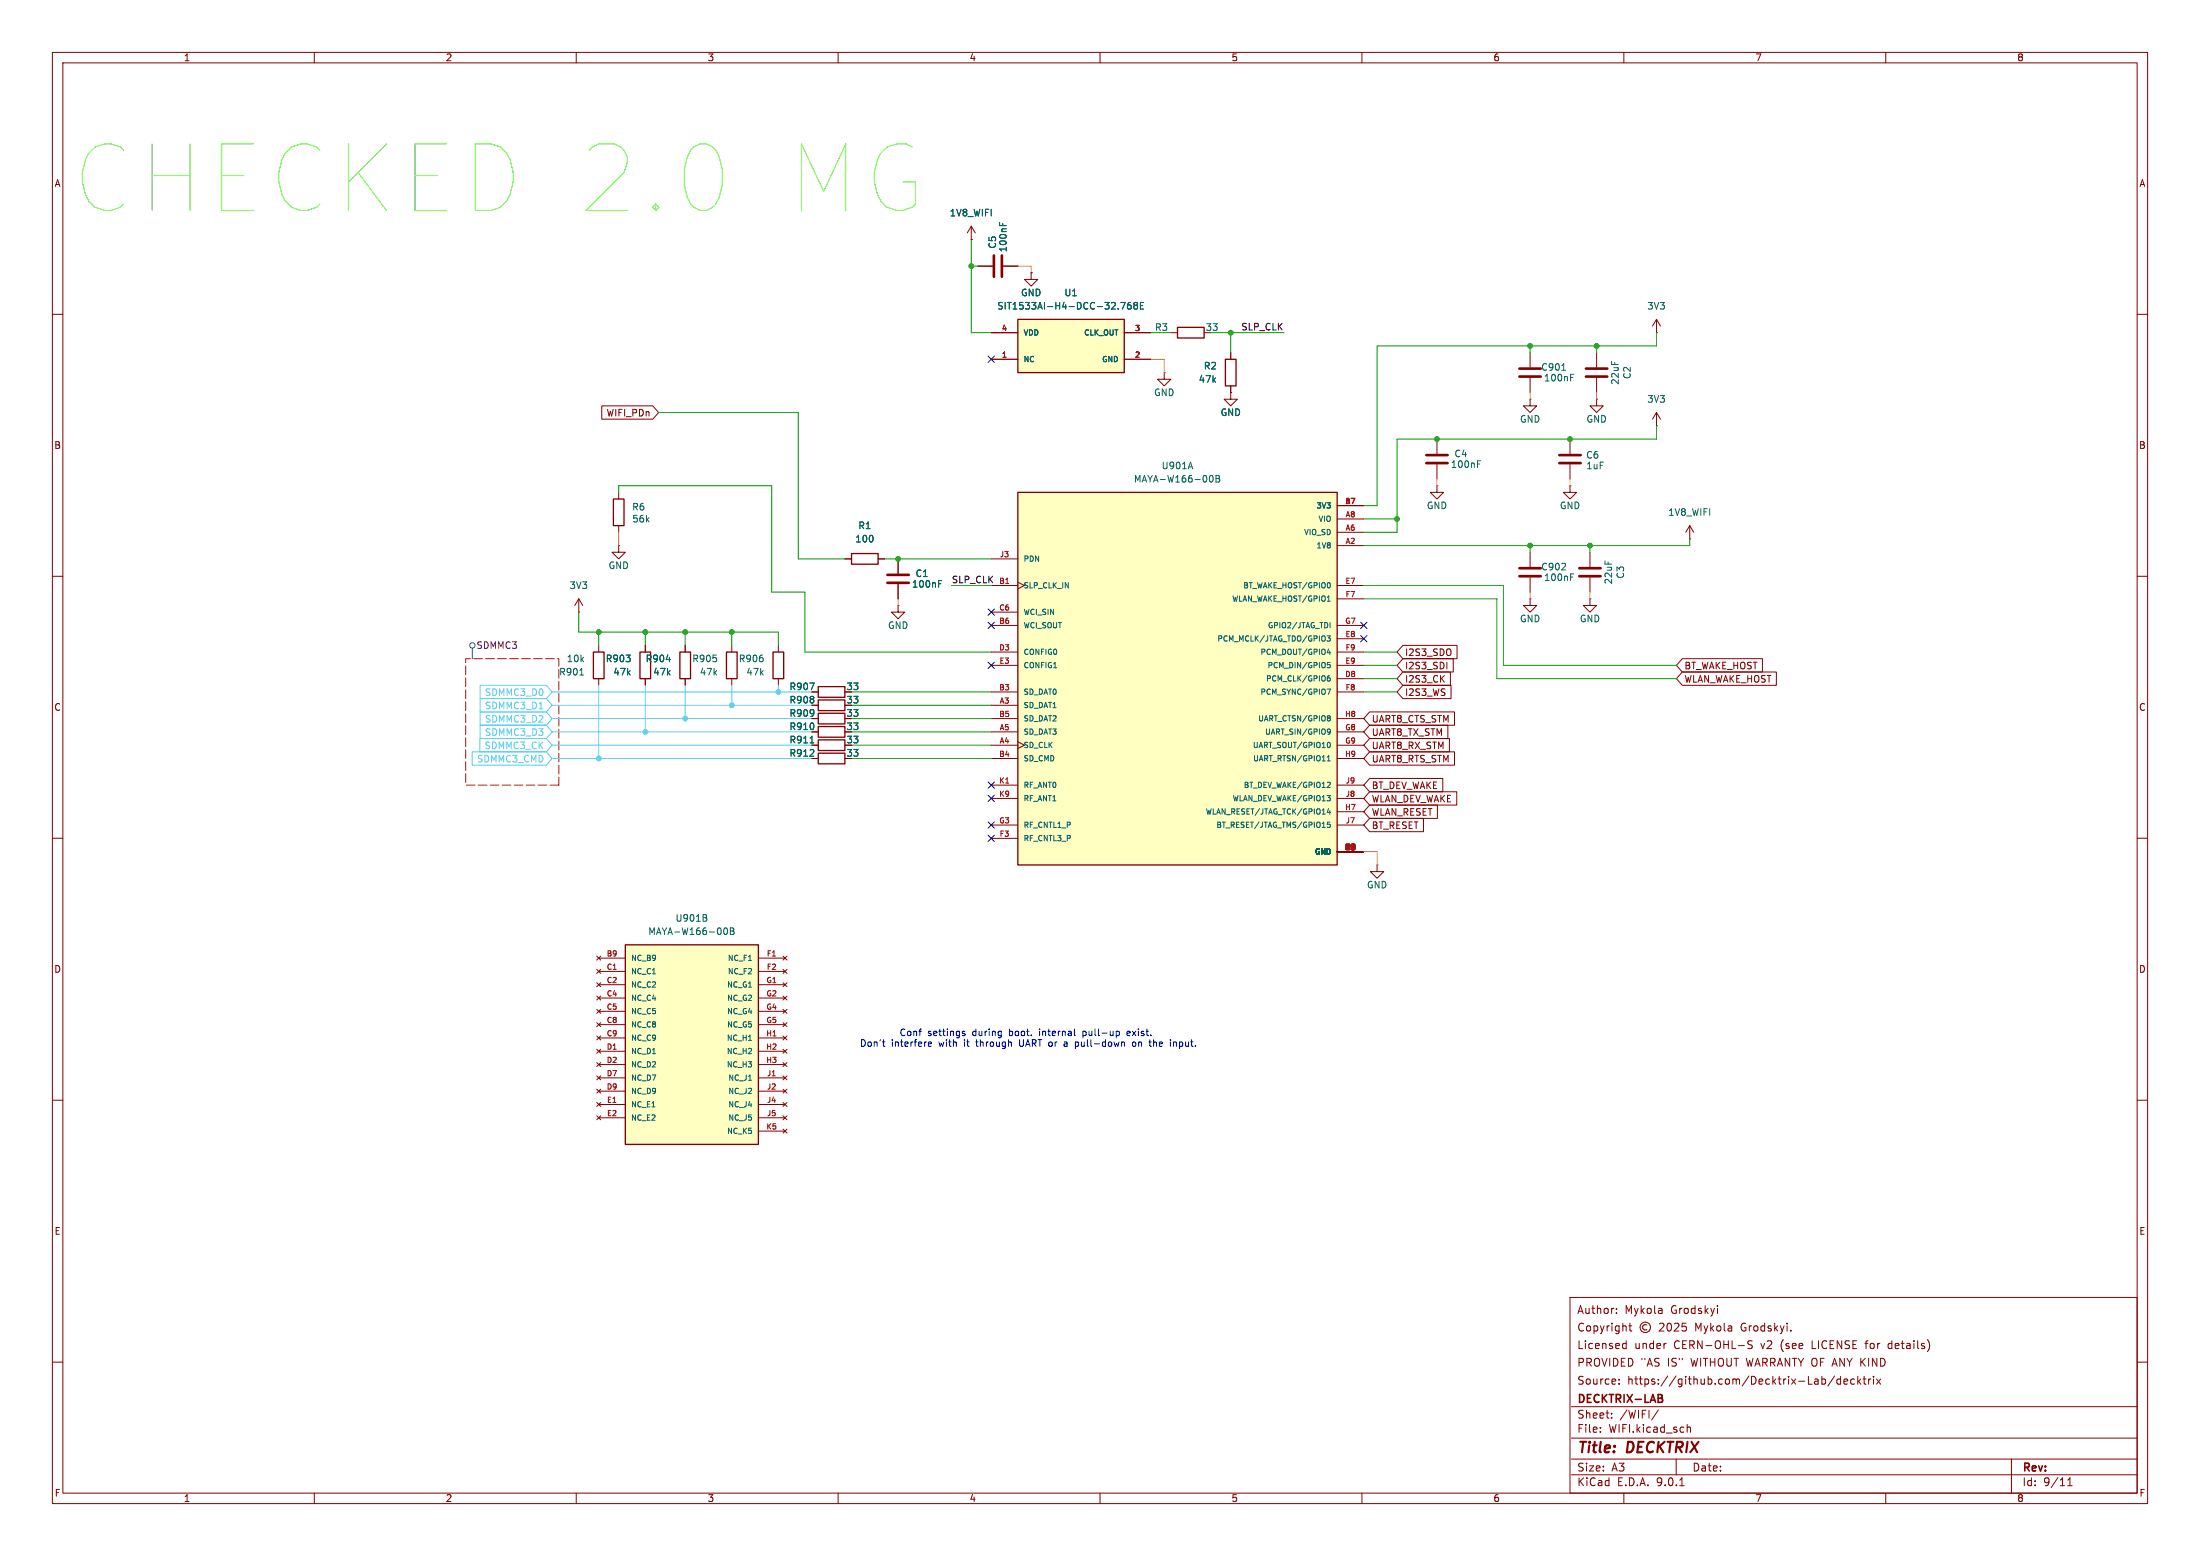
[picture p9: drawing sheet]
<svg xmlns="http://www.w3.org/2000/svg" width="420mm" height="297mm" viewBox="0 0 420 297" stroke-linecap="round" stroke-linejoin="round" font-family="sans-serif">
<g fill="none" stroke="#840000" stroke-width=".19">
<path d="M10 10h400v277h-400zM12 12h396v273h-396zM60 10v2M110 10v2M160 10v2M210 10v2M260 10v2M310 10v2M360 10v2M185.4 45.7h.1M185.4 43.2l-.7 1.3M185.4 43.2l.8 1.3"/>
<path d="M185.4 43.2v2.5M186.7 50.8h2.8M191.5 50.8h2.8M10 60h2M223.5 63.5h1.3M234.9 67.3v1.3M234.9 73.7v1.2M408 60h2M10 110h2M110.5 116.8h.1M110.5 114.3l-.8 1.3M110.5 114.3l.8 1.3"/>
<path d="M110.5 114.3v2.5M171.4 106.7v2.8M171.4 111.5v2.8M408 110h2M130.8 123.2v1.3M130.8 129.5v1.3M154.9 139.7h1.3M154.9 134.6h1.3M154.9 132.1h1.3M154.9 137.2h1.3M10 160h2M154.9 144.8h1.3"/>
<path d="M154.9 142.2h1.3M408 160h2M10 210h2M408 210h2M299.7 247.6h108.3v37.4h-108.3zM308.6 250.6v.1M308.6 249.8v.1M309.9 257.3h.5M309.9 256.5h.5M310.4 255.9v1.5M310.9 253.1h.6M311.2 252.6v1.3l.3 .2"/>
<path d="M314.4 252.9a.52 .52 0 0 0-.8 .5 .52 .52 0 0 0 .8 .4M316.8 252.7l.6-.1 .2 .1 .1 .3-1 1.1h1M317.9 256.4h.2M318.4 252.7l.2-.1a.8 .8 0 0 1 .5 .7 .8 .8 0 0 1-.5 .8l-.2-.2-.2-.4zM319.7 252.7l.5-.1 .2 .1 .1 .3-.9 1.1h.9M321.9 252.6h-.7l-.1 .7 .2-.2 .5 .1 .1 .2v.5l-.2 .2-.6-.2M327.9 249.2v.2M327.9 249.7v1M334.5 256l-.6-.1-.2 .2v.4l.7 .3 .1 .3-.3 .3-.5-.1M360.5 256.6v.7M10 260h2M300 278.5h108"/>
<path d="M300 274.5h108M300 268.5h108M305.5 273.2v.2M305.5 272.5v.1M307.7 270.5v.2M307.7 269.8v.1M309.1 263.3v.1M309.1 264.1v.1M316.6 269.1l-1.3 1.9M320 278.5v3M322.1 271.9v1.5M322.1 272.5l.2-.1 .4 .1v.9"/>
<path d="M347.8 263.3l.4-.1 .3 .3-.1 .6h-.6M350.2 262.6l-1.3 2M351.4 263.3l-.5-.1-.2 .3 .1 .6h.6M351.4 262.7v1.5M352 263.7l.7-.1v-.3l-.5-.1-.2 .2 .1 .7h.6M354 263.3l-.4-.1-.3 .3 .1 .6h.6M354.7 262.7v1.5M354.8 263.6l.4 .6M355.2 263.2l-.5 .6M355.7 263.2h.5M355.9 262.7v1.3l.3 .2M356.7 263.2v1"/>
<path d="M357.2 263.2l-.3 .1-.2 .2M357.7 262.7v.2M357.7 263.2v1M358.2 263.2l.8 1M359 263.2l-.8 1M384 278.5v6.5M408 260h2M60 285v2M110 285v2M160 285v2M210 285v2M260 285v2"/>
<path d="M300 281.5h108M310 285v2M320.7 283.6h.8M360 285v2M394.7 283.6h.9M394.7 282.5l.5-.4v1.5"/>
<circle cx="314.1" cy="253.4" r="1"/>
</g>
<path d="M317.3 267l.1 .2-.1 .4M317.3 266.3v.5" fill="none" stroke="#840000" stroke-width=".3"/>
<path d="M224.8 62.5h5.1v2h-5.1zM233.9 68.6h2.1v5.1h-2.1zM129.8 124.5h2v5h-2zM156.2 138.7h5.1v2h-5.1zM156.2 133.6h5.1v2h-5.1zM156.2 131.1h5.1v2h-5.1zM156.2 136.1h5.1v2.1h-5.1zM156.2 143.8h5.1v2h-5.1zM156.2 141.2h5.1v2.1h-5.1z" fill="none" stroke="#840000" stroke-width=".25"/>
<path d="M190.8 42.5v.6M191.4 42.6v.5M179.2 111.4h.4M179.2 110.8h.6M127.2 125.9h.8M154.6 130.4h.8l-.5 1.2M154.6 141.8h.8" fill="none" stroke="#006464" stroke-width=".19"/>
<path d="M189.7 48.8v4M191.3 48.8v4M169.4 109.7h4.1M169.4 111.3h4.1" fill="none" stroke="#840000" stroke-width=".51"/>
<path d="M194.3 94h61v71.1h-61z" fill="#ffffc2"/>
<path d="M117.1 95.3h2v5h-2zM194.3 94h61v71.1h-61zM162.6 105.7h5v2h-5z" fill="none" stroke="#840000" stroke-width=".25"/>
<g fill="none" stroke="#840000" stroke-width=".19">
<path d="M222.2 71.1v1.3h1.3l-1.3 1.3-1.2-1.3h1.2M222.2 71.1h.1M234.9 74.9v1.3h1.3l-1.3 1.3-1.2-1.3h1.2M234.9 74.9h.1M292.1 76.2v1.3h1.3l-1.3 1.2-1.3-1.2h1.3M292.1 76.2h.1M292.1 67.3v2.8M292.1 72.1v2.8M304.8 76.2v1.3h1.3l-1.3 1.2-1.3-1.2h1.3M304.8 76.2h.1M304.8 67.3v2.8M304.8 72.1v2.8"/>
<path d="M316.2 63.5h.1M316.2 61l-.7 1.2M316.2 61l.8 1.2M316.2 61v2.5M316.2 78.7v2.6M316.2 78.7l-.7 1.3M316.2 78.7l.8 1.3M118.1 94v1.3M255.3 96.5h5M255.3 99.1h5M274.3 92.7v1.3h1.3l-1.3 1.3-1.3-1.3h1.3M274.3 92.7h.1"/>
<path d="M274.3 83.8v2.8M274.3 88.6v2.8M299.7 92.7v1.3h1.3l-1.3 1.3-1.3-1.3h1.3M299.7 92.7h.1M299.7 83.8v2.8M299.7 88.6v2.8M316.2 81.3h.1M118.1 104.1v1.3h1.3l-1.3 1.3-1.3-1.3h1.3M118.1 104.1h.1M118.1 100.3v1.3M161.3 106.7h1.3M167.6 106.7h1.3"/>
<path d="M171.4 115.6v1.2h1.3l-1.3 1.3-1.2-1.3h1.2M171.4 115.6h.1M189.2 106.7h5.1M189.2 111.8h5.1M189.2 116.8h5.1M189.2 119.4h5.1M194.3 111.1l1.3 .7-1.3 .6M255.3 111.8h5M255.3 119.4h5M255.3 101.6h5M255.3 104.1h5M255.3 114.3h5"/>
<path d="M292.1 114.3v1.3h1.3l-1.3 1.2-1.3-1.2h1.3M292.1 114.3h.1M303.5 114.3v1.3h1.3l-1.3 1.2-1.2-1.2h1.2M303.5 114.3h.1M303.5 105.4v2.8M303.5 110.2v2.8M322.6 102.9h.1M322.6 100.3l-.8 1.3M322.6 100.3l.7 1.3M322.6 100.3v2.6M189.2 124.5h5.1M189.2 127h5.1"/>
<path d="M189.2 132.1h5.1M189.2 134.6h5.1M189.2 137.2h5.1M189.2 139.7h5.1M255.3 124.5h5M255.3 127h5M255.3 132.1h5M255.3 137.2h5M255.3 139.7h5M255.3 121.9h5M255.3 129.5h5M189.2 142.2h5.1"/>
<path d="M189.2 144.8h5.1M189.2 149.9h5.1M189.2 152.4h5.1M189.2 157.5h5.1M194.3 141.6l1.3 .6-1.3 .7M255.3 142.2h5M255.3 144.8h5M255.3 149.9h5M255.3 152.4h5M255.3 157.5h5M255.3 154.9h5M189.2 160h5.1"/>
<path d="M255.3 162.6h5M262.9 165.1v1.3h1.3l-1.3 1.2-1.3-1.2h1.3M262.9 165.1h.1"/>
</g>
<g fill="none" stroke="#006464" stroke-width=".19">
<path d="M298.2 70.7h.7M299.8 72.1h.5M299.8 71.4h.6M227.3 88.2l.4 1.3M230.9 91.2l.3-.5a.68 .68 0 0 1 .4 .7 .68 .68 0 0 1-.4 .6l-.3-.5M232.1 90.7h.5l.2 .3-.2 .4 .2 .1 .1 .3-.3 .2h-.5zM232.1 91.4h.5M282.1 88.6h.4M282.1 88h.6M253.4 114.8h.6M253.8 111.3l.2 .3-.2 .6M253.9 118.8v1"/>
<path d="M253.3 121.4h.7l-.4 .4h.3v.5l-.1 .1-.5-.1M253.3 131.5h.7l-.4 1M253.4 129.6l.2-.2 .4 .2v.2l-.2 .2-.4-.2M253.5 139.2l.3-.1 .2 .2-.1 .6-.1 .2-.3 .1M253.6 136.6l.4 .2-.2 .2M253.6 137h.2M253.6 123.9l-.2 .7h.6M253.8 137l.2 .4-.4 .2M253.9 124.2v.7M253.9 129h-.3l-.2 .4M253.9 126.4h-.5v.5h.5v.5l-.1 .1-.4-.1M254 139.6l-.2 .2-.3-.1"/>
<path d="M253.3 151.8h.7l-.4 .4M253.4 145.2h.6M253.4 144.5l.3-.3v1M253.5 141.7h.1a.54 .54 0 0 1 .4 .5 .54 .54 0 0 1-.4 .5h-.1M253.5 149.3l.4 .1 .1 .2-.7 .7h.7M253.6 154.3l-.2 .8h.6M253.9 152.3l.1 .1-.1 .4M253.9 154.7v.7M253.9 156.9h-.5v.5h.5v.4l-.1 .1-.4-.1"/>
</g>
<path d="M290.1 70.4h4M290.1 71.9h4M302.8 70.4h4M302.8 71.9h4M272.3 88.4h4.1M272.3 86.9h4.1M297.7 88.4h4.1M297.7 86.9h4.1M301.5 108.5h4.1M301.5 110h4.1" fill="none" stroke="#840000" stroke-width=".51"/>
<path d="M194.3 61h20.3v10.1h-20.3z" fill="#ffffc2"/>
<path d="M194.3 61h20.3v10.1h-20.3zM113.3 124.5h2v5h-2zM122.2 124.5h2v5h-2z" fill="none" stroke="#840000" stroke-width=".25"/>
<path d="M196.8 52.1v1.2h1.3l-1.3 1.3-1.2-1.3h1.2M196.8 52.1h.1M189.2 63.5h5.1M189.2 68.6h5.1M214.6 63.5h5.1M214.6 68.6h5.1M292.1 105.4v2.8M292.1 110.2v2.8M114.3 123.2v1.3M114.3 129.5v1.3M123.2 123.2v1.3M123.2 129.5v1.3" fill="none" stroke="#840000" stroke-width=".19"/>
<path d="M214 57.7h.8l-.5 1.3M215.8 57.7l-.3 .1a.86 .86 0 0 0 0 1.2l.4-.1 .1-.4-.3-.3-.3 .1-.2 .2M216.7 58.3l-.3-.3 .3-.3h.2l.3 .3-.3 .3M216.7 58.3l-.3 .2 .1 .4 .2 .1 .3-.1 .2-.1v-.3l-.3-.2M216.7 58.3h.2M217.7 58.3h.4M218.3 57.7h-.6v1.3h.6M299.8 110.2h.5M299.8 109.5h.6M110.7 128.8h.7" fill="none" stroke="#006464" stroke-width=".19"/>
<path d="M290.1 108.5h4M290.1 110h4" fill="none" stroke="#840000" stroke-width=".51"/>
<path d="M119.4 180.3h25.4v38.1h-25.4z" fill="#ffffc2"/>
<path d="M138.7 124.5h2v5h-2zM147.6 124.5h2v5h-2zM119.4 180.3h25.4v38.1h-25.4z" fill="none" stroke="#840000" stroke-width=".25"/>
<g fill="none" stroke="#840000" stroke-width=".19">
<path d="M185.4 45.7h.1M186.7 50.8h2.8M191.5 50.8h2.8M196.8 52.1h.1M114.9 77.5h9.7l1.1 1.2-1.1 1.3h-9.7zM189.2 63.5h5.1M189.2 68.6h5.1M214.6 63.5h5.1M214.6 68.6h5.1M234.9 74.9h.1M234.9 67.3v1.3M234.9 73.7v1.2"/>
<path d="M161.3 106.7h1.3M167.6 106.7h1.3M171.4 106.7v2.8M171.4 111.5v2.8M123.2 123.2v1.3M123.2 129.5v1.3M130.8 123.2v1.3M130.8 129.5v1.3M139.7 123.2v1.3M139.7 129.5v1.3M148.6 123.2v1.3M148.6 129.5v1.3"/>
<path d="M154.9 139.7h1.3M154.9 134.6h1.3M154.9 132.1h1.3M154.9 137.2h1.3M261.5 138.4h14.9v2.6h-14.9l-1.2-1.3zM261.5 135.9h16.2v2.5h-16.2l-1.2-1.2zM267.8 123.2h10.4v2.5h-10.4l-1.1-1.2zM267.8 125.7h9.6v2.6h-9.6l-1.1-1.3zM267.8 130.8h9.2v2.6h-9.2l-1.1-1.3zM267.8 128.3h9.1v2.5h-9.1l-1.1-1.3zM276.2 126.4v1.3M321.2 125.7h15.3v2.6h-15.3l-1.2-1.3z"/>
<path d="M321.2 128.3h17.9v2.5h-17.9l-1.2-1.3zM154.9 144.8h1.3M154.9 142.2h1.3M261.5 148.6h13.9v2.5h-13.9l-1.2-1.2zM261.5 141h15.2v2.5h-15.2l-1.2-1.3zM261.5 151.1h16.6v2.6h-16.6l-1.2-1.3zM261.5 156.2h10.2v2.6h-10.2l-1.2-1.3zM261.5 143.5h16.2v2.6h-16.2l-1.2-1.3zM261.5 153.7h12.9v2.5h-12.9l-1.2-1.3zM113.9 182.5l.8 .8M113.9 185l.8 .8M113.9 187.6l.8 .7"/>
<path d="M113.9 190.1l.8 .8M113.9 192.7l.8 .7M113.9 195.2l.8 .8M113.9 197.7l.8 .8M114.3 182.9h5.1M114.3 185.4h5.1M114.3 188h5.1M114.3 190.5h5.1M114.3 193h5.1M114.3 195.6h5.1M114.3 198.1h5.1M114.7 182.5l-.8 .8"/>
<path d="M114.7 185l-.8 .8M114.7 187.6l-.8 .7M114.7 190.1l-.8 .8M114.7 192.7l-.8 .7M114.7 195.2l-.8 .8M114.7 197.7l-.8 .8M144.8 182.9h5.1M144.8 185.4h5.1M144.8 188h5.1M144.8 190.5h5.1M144.8 193h5.1M144.8 195.6h5.1"/>
<path d="M144.8 198.1h5.1M149.5 182.5l.7 .8M149.5 185l.7 .8M149.5 187.6l.7 .7M149.5 190.1l.7 .8M149.5 192.7l.7 .7M149.5 195.2l.7 .8M149.5 197.7l.7 .8M150.2 182.5l-.7 .8M150.2 185l-.7 .8M150.2 187.6l-.7 .7M150.2 190.1l-.7 .8"/>
<path d="M150.2 192.7l-.7 .7M150.2 195.2l-.7 .8M150.2 197.7l-.7 .8M113.9 200.3l.8 .7M113.9 202.8l.8 .8M113.9 205.4l.8 .7M113.9 207.9l.8 .8M113.9 210.4l.8 .8M113.9 213l.8 .7M114.3 200.7h5.1M114.3 203.2h5.1M114.3 205.7h5.1"/>
<path d="M114.3 208.3h5.1M114.3 210.8h5.1M114.3 213.4h5.1M114.7 200.3l-.8 .7M114.7 202.8l-.8 .8M114.7 205.4l-.8 .7M114.7 207.9l-.8 .8M114.7 210.4l-.8 .8M114.7 213l-.8 .7M144.8 200.7h5.1M144.8 203.2h5.1M144.8 205.7h5.1"/>
<path d="M144.8 208.3h5.1M144.8 210.8h5.1M144.8 213.4h5.1M144.8 215.9h5.1M149.5 200.3l.7 .7M149.5 202.8l.7 .8M149.5 205.4l.7 .7M149.5 207.9l.7 .8M149.5 210.4l.7 .8M149.5 213l.7 .7M149.5 215.5l.7 .8M150.2 200.3l-.7 .7"/>
<path d="M150.2 202.8l-.7 .8M150.2 205.4l-.7 .7M150.2 207.9l-.7 .8M150.2 210.4l-.7 .8M150.2 213l-.7 .7M150.2 215.5l-.7 .8"/>
</g>
<g fill="none" stroke="#006464" stroke-width=".19">
<path d="M190.8 42.5v.6M191.4 42.6v.5M214 57.7h.8l-.5 1.3M215.8 57.7l-.3 .1a.86 .86 0 0 0 0 1.2l.4-.1 .1-.4-.3-.3-.3 .1-.2 .2M216.7 58.3l-.3-.3 .3-.3h.2l.3 .3-.3 .3M216.7 58.3l-.3 .2 .1 .4 .2 .1 .3-.1 .2-.1v-.3l-.3-.2M216.7 58.3h.2M217.7 58.3h.4M218.3 57.7h-.6v1.3h.6M179.2 111.4h.4M179.2 110.8h.6M127.2 125.9h.8"/>
<path d="M154.6 130.4h.8l-.5 1.2M154.6 141.8h.8M134.7 175.2l.3 .2-.1 .3-.2 .1M134.8 174.6l.1 .2-.1 .3M138.2 177.6l.3-.5a.68 .68 0 0 1 .4 .6 .68 .68 0 0 1-.4 .7l-.3-.5M139.4 177.1h.5l.2 .3-.2 .3 .2 .1 .1 .3-.3 .3h-.5zM139.4 177.7h.5M142.9 206.2h.6"/>
</g>
<g fill="none" stroke="#484848" stroke-width=".19">
<path d="M90.2 123.7v2"/>
<circle cx="90.2" cy="123.2" r=".51"/>
</g>
<path d="M106.7 149.9h-17.8v-24.2h17.8v24.2" fill="none" stroke="#f00" stroke-width=".19" stroke-dasharray="1.7 .6"/>
<g fill="none" stroke="#58d0ff" stroke-width=".19">
<path d="M91.7 130.8h12.6l1.1 1.3-1.1 1.3h-12.6zM91.7 135.9h12.6l1.1 1.3-1.1 1.2h-12.6zM91.7 133.3h12.6l1.1 1.3-1.1 1.3h-12.6zM91.7 138.4h12.6l1.1 1.3-1.1 1.3h-12.6zM105.4 139.7h49.5M105.4 134.6h49.5M105.4 132.1h49.5M105.4 137.2h49.5M114.3 130.8v14M123.2 130.8v8.9M130.8 130.8v6.4M139.7 130.8v3.8"/>
<path d="M148.6 130.8v1.3M90.1 143.5h14.2l1.1 1.3-1.1 1.3h-14.2zM91.6 141h12.7l1.1 1.2-1.1 1.3h-12.7zM105.4 144.8h49.5M105.4 142.2h49.5"/>
</g>
<g fill="none" stroke="#009600" stroke-width=".19">
<path d="M185.4 45.7v17.8h3.8M185.4 50.8h1.3M125.7 78.7h26.7v28h8.9M219.7 63.5h3.8M231.1 63.5h14M234.9 63.5v3.8M292.1 66v1.3M304.8 66v1.3M316.2 63.5v2.5h-53.3v30.5h-2.6M118.1 94v-1.3h29.2v20.3h6.4v11.5h35.5M260.3 99.1h6.4M316.2 81.3v2.5h-49.5v17.8h-6.4"/>
<path d="M110.5 116.8v3.9h38.1v2.5M168.9 106.7h20.3M181.6 111.8h7.6M260.3 111.8h26.7v15.2h33M260.3 114.3h25.4v15.2h34.3M292.1 104.1v1.3M303.5 104.1v1.3M322.6 102.9v1.2h-62.3M114.3 120.7v2.5M123.2 120.7v2.5M130.8 120.7v2.5M139.7 120.7v2.5"/>
<path d="M162.6 137.2h26.6M162.6 132.1h26.6M162.6 139.7h26.6M162.6 134.6h26.6M260.3 132.1h6.4M260.3 127h6.4M260.3 129.5h6.4M260.3 124.5h6.4M162.6 144.8h26.6M162.6 142.2h26.6"/>
</g>
<path d="M194.3 50.8h2.5v1.3M219.7 68.6h2.5v2.5M292.1 74.9v1.3M304.8 74.9v1.3M274.3 91.4v1.3M299.7 91.4v1.3M118.1 101.6v2.5M171.4 114.3v1.3M292.1 113v1.3M303.5 113v1.3M260.3 162.6h2.6v2.5" fill="none" stroke="#ffac18" stroke-width=".19"/>
<g fill="none" stroke="#000084" stroke-width=".19">
<path d="M188.6 68l1.2 1.2M189.8 68l-1.2 1.2M188.6 116.2l1.2 1.2M188.6 118.8l1.2 1.2M189.8 116.2l-1.2 1.2M189.8 118.8l-1.2 1.2M259.7 118.8l1.3 1.2M261 118.8l-1.3 1.2M188.6 126.4l1.2 1.2M189.8 126.4l-1.2 1.2M259.7 121.3l1.3 1.2M261 121.3l-1.3 1.2"/>
<path d="M188.6 149.3l1.2 1.2M188.6 151.8l1.2 1.2M188.6 156.9l1.2 1.2M188.6 159.4l1.2 1.2M189.8 149.3l-1.2 1.2M189.8 151.8l-1.2 1.2M189.8 156.9l-1.2 1.2M189.8 159.4l-1.2 1.2"/>
</g>
<g fill="none" stroke="#0000c2" stroke-width=".19">
<path d="M168.5 198.9h.4M168.7 199.7h.2M177.3 198.9v.8h.5M177.8 198.9v.3l-.6 .1M183.7 197.1l.5 .3-.1 .3-.4-.1M184.2 196.9l-.3-.1-.2 .2M194.6 198.5v1l.3 .2M203.2 198.9h.5M203.2 199.7h.5M203.7 199.2l-.5 .1M205.1 197.5l.2 .2M205.7 198.9l.2 .2v.4l-.2 .2"/>
<path d="M206.7 196.8v1.3M206.7 197.6l.2 .1M206.9 196.8l-.2 .1M213.1 196.9l.4-.1 .2 .3-.1 .5h-.5M214.5 198.9l.2 .2v.6M215.6 196.8l-.5 .2 .1 .6 .4 .1M215.8 197.1l-.7 .2M216.2 199l.2-.1 .4 .1v.5l-.1 .2h-.3l-.2-.1zM220.2 198.5v1.2M220.6 198.9l-.4 .1M224.1 198.9h.4l.1 .8"/>
</g>
<g fill="#009600" stroke="#009600" stroke-width=".19">
<circle cx="185.4" cy="50.8" r=".46"/>
<circle cx="139.7" cy="120.7" r=".46"/>
<circle cx="123.2" cy="120.7" r=".46"/>
<circle cx="130.8" cy="120.7" r=".46"/>
<circle cx="234.9" cy="63.5" r=".46"/>
<circle cx="171.4" cy="106.7" r=".46"/>
<circle cx="303.5" cy="104.1" r=".46"/>
<circle cx="292.1" cy="104.1" r=".46"/>
<circle cx="114.3" cy="120.7" r=".46"/>
<circle cx="292.1" cy="66" r=".46"/>
<circle cx="304.8" cy="66" r=".46"/>
<circle cx="299.7" cy="83.8" r=".46"/>
<circle cx="266.7" cy="99.1" r=".46"/>
<circle cx="274.3" cy="83.8" r=".46"/>
</g>
<g fill="#58d0ff" stroke="#58d0ff" stroke-width=".19">
<circle cx="123.2" cy="139.7" r=".46"/>
<circle cx="114.3" cy="144.8" r=".46"/>
<circle cx="139.7" cy="134.6" r=".46"/>
<circle cx="148.6" cy="132.1" r=".46"/>
<circle cx="130.8" cy="137.2" r=".46"/>
</g>
<g font-size="17.7" fill="#61ff33">
<text x="14.3" y="40.9">CHECKED 2.0</text>
<text x="146.9" y="40.9">MG</text>
</g>
<g font-size="2.8" fill="#840000">
<text x="301" y="277.9">Title:</text>
<text x="310.6" y="277.9">DECKTRIX</text>
</g>
<g font-size="2.1" fill="#840000">
<text x="301" y="251">Author:</text>
<text x="310.1" y="251">Mykola</text>
<text x="319" y="251">Grodskyi</text>
<text x="301" y="254.4">Copyright</text>
<text x="301" y="257.7">Licensed</text>
<text x="312" y="257.7">under</text>
<text x="319.6" y="257.7">CERN-OHL-S</text>
<text x="323.7" y="254.4">Mykola</text>
<text x="332.6" y="254.4">Grodskyi.</text>
<text x="336.3" y="257.7">v2</text>
<text x="340.2" y="257.7">(see</text>
<text x="346.3" y="257.7">LICENSE</text>
<text x="356.7" y="257.7">for</text>
<text x="361.2" y="257.7">details)</text>
<text x="301" y="261.1">PROVIDED &quot;AS</text>
<text x="318.4" y="261.1">IS&quot;</text>
<text x="323" y="261.1">WITHOUT WARRANTY OF ANY KIND</text>
<text x="301" y="268.2">DECKTRIX-LAB</text>
<text x="301" y="264.5">Source:</text>
<text x="310.6" y="264.5">https://github.com/Decktrix-Lab/decktrix</text>
<text x="301" y="273.7">File:</text>
<text x="301" y="271">Sheet:</text>
<text x="307.1" y="273.7">WIFI.kicad_sch</text>
<text x="309.2" y="271">/WIFI/</text>
<text x="301" y="281.1">Size:</text>
<text x="307.6" y="281.1">A3</text>
<text x="323" y="281.1">Date:</text>
<text x="386" y="281.3">Rev:</text>
<text x="301" y="283.9">KiCad</text>
<text x="308.7" y="283.9">E.D.A.</text>
<text x="316.3" y="283.9">9.0.1</text>
<text x="386" y="283.9">Id:</text>
<text x="390.1" y="283.9">9/11</text>
</g>
<g font-size="1.8" fill="#840000">
<text x="35" y="11.9">1</text>
<text x="85" y="11.9">2</text>
<text x="135" y="11.9">3</text>
<text x="185" y="11.9">4</text>
<text x="235" y="11.9">5</text>
<text x="285" y="11.9">6</text>
<text x="335" y="11.9">7</text>
<text x="385" y="11.9">8</text>
<text x="10.3" y="35.9">A</text>
<text x="408.3" y="35.9">A</text>
<text x="115.7" y="79.7">WIFI_PDn</text>
<text x="10.3" y="85.9">B</text>
<text x="408.2" y="85.9">B</text>
<text x="268.1" y="125.4">I2S3_SDO</text>
<text x="161.5" y="131.9">33</text>
<text x="268.1" y="128">I2S3_SDI</text>
<text x="268.1" y="130.5">I2S3_CK</text>
<text x="321.5" y="128">BT_WAKE_HOST</text>
<text x="321.5" y="130.5">WLAN_WAKE_HOST</text>
<text x="10.3" y="135.9">C</text>
<text x="161.5" y="134.5">33</text>
<text x="161.5" y="137">33</text>
<text x="268.1" y="133">I2S3_WS</text>
<text x="408.2" y="135.9">C</text>
<text x="161.5" y="139.5">33</text>
<text x="161.5" y="142.1">33</text>
<text x="261.8" y="143.2">UART8_RX_STM</text>
<text x="261.8" y="140.7">UART8_TX_STM</text>
<text x="261.8" y="138.1">UART8_CTS_STM</text>
<text x="161.5" y="144.6">33</text>
<text x="261.8" y="145.7">UART8_RTS_STM</text>
<text x="261.8" y="150.8">BT_DEV_WAKE</text>
<text x="261.8" y="153.4">WLAN_DEV_WAKE</text>
<text x="261.8" y="155.9">WLAN_RESET</text>
<text x="261.8" y="158.4">BT_RESET</text>
<text x="10.3" y="185.9">D</text>
<text x="408.2" y="185.9">D</text>
<text x="10.3" y="235.9">E</text>
<text x="408.3" y="235.9">E</text>
<text x="10.3" y="285.9">F</text>
<text x="35" y="286.9">1</text>
<text x="85" y="286.9">2</text>
<text x="135" y="286.9">3</text>
<text x="185" y="286.9">4</text>
<text x="235" y="286.9">5</text>
<text x="285" y="286.9">6</text>
<text x="335" y="286.9">7</text>
<text x="385" y="286.9">8</text>
<text x="408.3" y="285.9">F</text>
</g>
<g font-size="1.8" fill="#006464">
<text x="181.2" y="41.5">1V8_WIFI</text>
<text x="190.3" y="47.6" transform="rotate(-90 190.3 47.6)">C5</text>
<text x="192.4" y="48.2" transform="rotate(-90 192.4 48.2)">100nF</text>
<text x="190.3" y="59.3">SIT1533AI-H4-DCC-32.768E</text>
<text x="194.8" y="56.7">GND</text>
<text x="203.1" y="56.7">U1</text>
<text x="314.4" y="59.3">3V3</text>
<text x="220.4" y="63.3">R3</text>
<text x="230.1" y="63.3">33</text>
<text x="229.7" y="70.7">R2</text>
<text x="294.1" y="71">C901</text>
<text x="220.2" y="75.8">GND</text>
<text x="228.7" y="73.3">47k</text>
<text x="294.7" y="73">100nF</text>
<text x="309.2" y="73.5" transform="rotate(-90 309.2 73.5)">22uF</text>
<text x="311.5" y="72.5" transform="rotate(-90 311.5 72.5)">C2</text>
<text x="314.4" y="77.1">3V3</text>
<text x="232.9" y="79.6">GND</text>
<text x="290.1" y="80.9">GND</text>
<text x="302.8" y="80.9">GND</text>
<text x="221.7" y="89.8">U901A</text>
<text x="276.9" y="89.5">100nF</text>
<text x="277.6" y="87.5">C4</text>
<text x="302.7" y="87.7">C6</text>
<text x="302.7" y="89.8">1uF</text>
<text x="216.4" y="92.3">MAYA-W166-00B</text>
<text x="120.6" y="97.6">R6</text>
<text x="120.6" y="99.9">56k</text>
<text x="163.8" y="101.2">R1</text>
<text x="272.3" y="97.4">GND</text>
<text x="297.7" y="97.4">GND</text>
<text x="318.4" y="98.7">1V8_WIFI</text>
<text x="163.2" y="103.7">100</text>
<text x="108.6" y="112.6">3V3</text>
<text x="116.1" y="108.8">GND</text>
<text x="174" y="112.4">100nF</text>
<text x="174.7" y="110.3">C1</text>
<text x="294.1" y="109.1">C902</text>
<text x="294.7" y="111.1">100nF</text>
<text x="307.9" y="111.6" transform="rotate(-90 307.9 111.6)">22uF</text>
<text x="310.2" y="110.6" transform="rotate(-90 310.2 110.6)">C3</text>
<text x="290.1" y="119">GND</text>
<text x="301.5" y="119">GND</text>
<text x="169.4" y="120.2">GND</text>
<text x="106.6" y="129.1">R901</text>
<text x="108.1" y="126.6">10k</text>
<text x="115.5" y="126.6">R903</text>
<text x="117" y="129.1">47k</text>
<text x="123.2" y="126.6">R904</text>
<text x="124.6" y="129.1">47k</text>
<text x="132" y="126.6">R905</text>
<text x="133.5" y="129.1">47k</text>
<text x="140.9" y="126.6">R906</text>
<text x="142.4" y="129.1">47k</text>
<text x="150.6" y="131.9">R907</text>
<text x="150.6" y="134.5">R908</text>
<text x="150.6" y="137">R909</text>
<text x="150.6" y="139.5">R910</text>
<text x="150.6" y="142.1">R911</text>
<text x="150.6" y="144.6">R912</text>
<text x="260.9" y="169.8">GND</text>
<text x="123.7" y="178.7">MAYA-W166-00B</text>
<text x="128.9" y="176.1">U901B</text>
</g>
<g font-size="1.8" fill="#0f0f0f">
<text x="236.9" y="63.2">SLP_CLK</text>
<text x="181.6" y="111.4">SLP_CLK</text>
</g>
<text font-size="1.8" fill="#840084" x="90.9" y="124.1">SDMMC3</text>
<g font-size="1.8" fill="#58d0ff">
<text x="92.5" y="133">SDMMC3_D0</text>
<text x="92.5" y="135.6">SDMMC3_D1</text>
<text x="92.4" y="143.2">SDMMC3_CK</text>
<text x="92.5" y="138.1">SDMMC3_D2</text>
<text x="92.5" y="140.7">SDMMC3_D3</text>
<text x="91" y="145.7">SDMMC3_CMD</text>
</g>
<g font-size="1.8" fill="#0000c2">
<text x="171.6" y="198">Conf</text>
<text x="177.1" y="198">settings</text>
<text x="185.8" y="198">during</text>
<text x="192.9" y="198">boot.</text>
<text x="198.9" y="198">internal</text>
<text x="207.4" y="198">pull-up</text>
<text x="216" y="198">exist.</text>
<text x="164.1" y="200">Don't</text>
<text x="170.1" y="200">interfere</text>
<text x="179.4" y="200">with</text>
<text x="184.3" y="200">it</text>
<text x="186.8" y="200">through</text>
<text x="195.3" y="200">UART or</text>
<text x="204.2" y="200">a</text>
<text x="206.5" y="200">pull-down</text>
<text x="217.7" y="200">on</text>
<text x="221.1" y="200">the</text>
<text x="225.3" y="200">input.</text>
</g>
<g font-size="1.4" fill="#a90000">
<text x="191.2" y="63.2">4</text>
<text x="216.6" y="63.2">3</text>
<text x="191.2" y="68.3">1</text>
<text x="216.6" y="68.3">2</text>
<text x="256.7" y="96.3">B7</text>
<text x="256.8" y="96.3">A</text>
<text x="256.8" y="98.8">A8</text>
<text x="256.8" y="101.3">A6</text>
<text x="190.8" y="106.4">J3</text>
<text x="256.8" y="103.9">A2</text>
<text x="190.7" y="111.5">B1</text>
<text x="256.7" y="111.5">E7</text>
<text x="190.7" y="116.6">C6</text>
<text x="190.7" y="119.1">B6</text>
<text x="256.7" y="119.1">G7</text>
<text x="256.8" y="114">F7</text>
<text x="190.7" y="124.2">D3</text>
<text x="256.7" y="121.7">E8</text>
<text x="256.8" y="124.2">F9</text>
<text x="190.7" y="131.8">B3</text>
<text x="190.7" y="126.7">E3</text>
<text x="256.7" y="129.3">D8</text>
<text x="256.7" y="126.7">E9</text>
<text x="256.8" y="131.8">F8</text>
<text x="190.7" y="136.9">B5</text>
<text x="190.7" y="134.4">A3</text>
<text x="256.7" y="136.9">H8</text>
<text x="190.7" y="139.4">A5</text>
<text x="190.7" y="142">A4</text>
<text x="256.7" y="139.4">G8</text>
<text x="256.7" y="142">G9</text>
<text x="190.7" y="144.5">B4</text>
<text x="190.7" y="149.6">K1</text>
<text x="256.7" y="144.5">H9</text>
<text x="256.8" y="149.6">J9</text>
<text x="190.7" y="152.1">K9</text>
<text x="256.7" y="154.7">H7</text>
<text x="256.8" y="152.1">J8</text>
<text x="190.7" y="157.2">G3</text>
<text x="190.7" y="159.8">F3</text>
<text x="256.8" y="157.2">J7</text>
<text x="256.8" y="162.3">A1</text>
<text x="257.6" y="162.3">7</text>
<text x="115.7" y="182.6">B9</text>
<text x="115.7" y="185.2">C1</text>
<text x="146.3" y="182.6">F1</text>
<text x="146.3" y="185.2">F2</text>
<text x="115.7" y="187.7">C2</text>
<text x="115.7" y="190.2">C4</text>
<text x="146.2" y="187.7">G1</text>
<text x="146.2" y="190.2">G2</text>
<text x="115.7" y="192.8">C5</text>
<text x="115.7" y="195.3">C8</text>
<text x="115.7" y="197.9">C9</text>
<text x="146.2" y="197.9">H1</text>
<text x="146.2" y="192.8">G4</text>
<text x="146.2" y="195.3">G5</text>
<text x="115.7" y="200.4">D1</text>
<text x="115.7" y="202.9">D2</text>
<text x="146.2" y="200.4">H2</text>
<text x="146.2" y="202.9">H3</text>
<text x="115.7" y="205.5">D7</text>
<text x="115.7" y="208">D9</text>
<text x="146.3" y="205.5">J1</text>
<text x="146.3" y="208">J2</text>
<text x="115.8" y="210.6">E1</text>
<text x="115.8" y="213.1">E2</text>
<text x="146.2" y="215.6">K5</text>
<text x="146.3" y="210.6">J4</text>
<text x="146.3" y="213.1">J5</text>
</g>
<g font-size="1.4" fill="#006464">
<text x="195.3" y="64.2">VDD</text>
<text x="206.8" y="64.2">CLK_OUT</text>
<text x="195.3" y="69.3">NC</text>
<text x="210.3" y="69.3">GND</text>
<text x="251.2" y="97.3">3V3</text>
<text x="251.6" y="99.8">VIO</text>
<text x="195.3" y="107.4">PDN</text>
<text x="248.8" y="102.3">VIO_SD</text>
<text x="251.2" y="104.9">1V8</text>
<text x="195.3" y="112.5">SLP_CLK_IN</text>
<text x="237.2" y="112.5">BT_WAKE_HOST/GPIO0</text>
<text x="195.3" y="117.6">WCI_SIN</text>
<text x="235.1" y="115">WLAN_WAKE_HOST/GPIO1</text>
<text x="195.3" y="120.1">WCI_SOUT</text>
<text x="195.3" y="125.2">CONFIG0</text>
<text x="232.3" y="122.7">PCM_MCLK/JTAG_TDO/GPIO3</text>
<text x="240.5" y="125.2">PCM_DOUT/GPIO4</text>
<text x="241.9" y="120.1">GPIO2/JTAG_TDI</text>
<text x="195.3" y="127.7">CONFIG1</text>
<text x="241.6" y="130.3">PCM_CLK/GPIO6</text>
<text x="241.9" y="127.7">PCM_DIN/GPIO5</text>
<text x="195.3" y="132.8">SD_DAT0</text>
<text x="195.3" y="135.4">SD_DAT1</text>
<text x="195.3" y="137.9">SD_DAT2</text>
<text x="240.1" y="137.9">UART_CTSN/GPIO8</text>
<text x="240.5" y="132.8">PCM_SYNC/GPIO7</text>
<text x="195.3" y="140.4">SD_DAT3</text>
<text x="195.3" y="143">SD_CLK</text>
<text x="239.1" y="143">UART_SOUT/GPIO10</text>
<text x="241.4" y="140.4">UART_SIN/GPIO9</text>
<text x="195.3" y="145.5">SD_CMD</text>
<text x="239.1" y="145.5">UART_RTSN/GPIO11</text>
<text x="195.3" y="150.6">RF_ANT0</text>
<text x="195.3" y="153.1">RF_ANT1</text>
<text x="230.1" y="155.7">WLAN_RESET/JTAG_TCK/GPIO14</text>
<text x="235.2" y="153.1">WLAN_DEV_WAKE/GPIO13</text>
<text x="237.3" y="150.6">BT_DEV_WAKE/GPIO12</text>
<text x="195.3" y="158.2">RF_CNTL1_P</text>
<text x="195.3" y="160.8">RF_CNTL3_P</text>
<text x="232.1" y="158.2">BT_RESET/JTAG_TMS/GPIO15</text>
<text x="250.9" y="163.3">GND</text>
<text x="120.4" y="183.6">NC_B9</text>
<text x="138.8" y="183.6">NC_F1</text>
<text x="120.4" y="186.2">NC_C1</text>
<text x="120.4" y="188.7">NC_C2</text>
<text x="120.4" y="191.2">NC_C4</text>
<text x="138.7" y="188.7">NC_G1</text>
<text x="138.7" y="191.2">NC_G2</text>
<text x="138.8" y="186.2">NC_F2</text>
<text x="120.4" y="193.8">NC_C5</text>
<text x="120.4" y="196.3">NC_C8</text>
<text x="138.7" y="193.8">NC_G4</text>
<text x="138.7" y="196.3">NC_G5</text>
<text x="120.4" y="198.9">NC_C9</text>
<text x="120.4" y="201.4">NC_D1</text>
<text x="120.4" y="203.9">NC_D2</text>
<text x="138.6" y="198.9">NC_H1</text>
<text x="138.6" y="201.4">NC_H2</text>
<text x="138.6" y="203.9">NC_H3</text>
<text x="120.4" y="206.5">NC_D7</text>
<text x="120.4" y="209">NC_D9</text>
<text x="138.9" y="206.5">NC_J1</text>
<text x="138.9" y="209">NC_J2</text>
<text x="120.4" y="211.6">NC_E1</text>
<text x="120.4" y="214.1">NC_E2</text>
<text x="138.9" y="211.6">NC_J4</text>
<text x="138.9" y="214.1">NC_J5</text>
<text x="138.7" y="216.6">NC_K5</text>
</g>
</svg>
